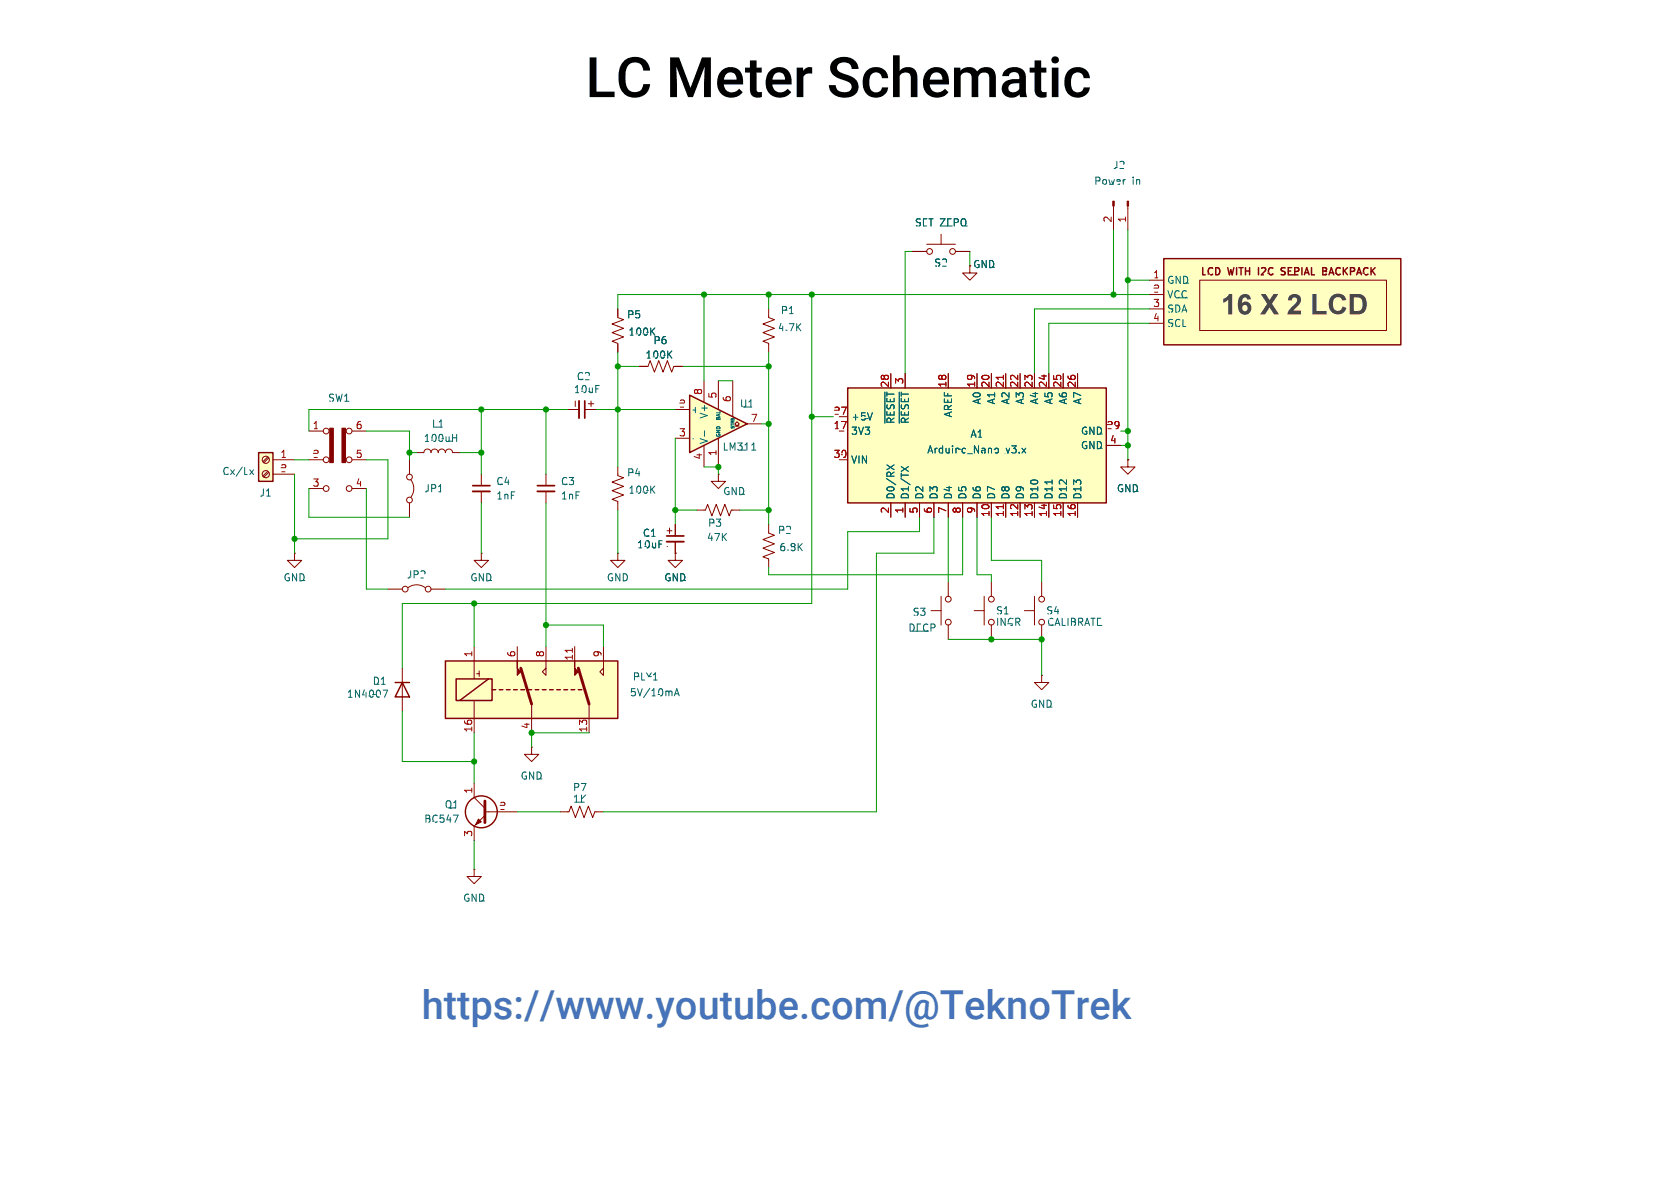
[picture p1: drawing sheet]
<svg xmlns="http://www.w3.org/2000/svg" width="297mm" height="210mm" viewBox="0 0 297 210" stroke-linecap="round" stroke-linejoin="round" font-family="sans-serif">
<g fill="none" stroke="#840000" stroke-width=".18">
<path d="M171.4 47v1.3h1.3l-1.3 1.2-1.2-1.2h1.2M109.2 97.8v1.3h1.3l-1.3 1.2-1.3-1.2h1.3M109.2 97.8h.1M109.2 82.6v1.5l1 .4-2 .7 2 .8-2 .7 2 .8-2 .8 1 .3v1.6M117.9 96.6h.2M119.4 97.8v1.3h1.2l-1.2 1.2-1.3-1.2h1.3M119.4 97.8h.1M119.4 92.7v2M119.4 95.8v2M83.8 138.4v2.6l1.9 1.9M94 132.1v1.3h1.2l-1.2 1.2-1.3-1.2h1.3M94 132.1h.1"/>
<path d="M83.8 153.7v1.2h1.3l-1.3 1.3-1.3-1.3h1.3M83.8 153.7h.1M85.7 144.1l-1.9 2v2.5M85.7 143.5h5.7M99.1 143.5h1.5l.4-1 .7 2 .8-2 .8 2 .7-2 .8 2 .4-1h1.5"/>
</g>
<path d="M85.7 141.6v3.8" fill="none" stroke="#840000" stroke-width=".51"/>
<path d="M84.6 144.8l.5 .5-1 .5z" fill="#840000" stroke="#840000" stroke-width=".18"/>
<circle cx="85.1" cy="143.5" r="2.82" fill="none" stroke="#840000" stroke-width=".25"/>
<path d="M115.2 86.5l.6 .7M115.8 85.9l-.8 .7M80.1 144.1h.9l-.6 1.3" fill="none" stroke="#006464" stroke-width=".18"/>
<path d="M117.9 95.8h3" fill="none" stroke="#840000" stroke-width=".33"/>
<path d="M117.9 94.7h3" fill="none" stroke="#840000" stroke-width=".3"/>
<path d="M78.7 116.8h30.5v10.2h-30.5z" fill="#ffffc2"/>
<g fill="none" stroke="#840000" stroke-width=".25">
<path d="M78.7 116.8h30.5v10.2h-30.5zM80.6 120h6.4v3.8h-6.4zM86.4 120l-5.1 3.8M87 121.9h.6M88.3 121.9h.6M89.5 121.9h.7M90.8 121.9h.6M92.1 121.9h.6M93.3 121.9h.7M94.6 121.9h.6M95.9 121.9h.6M97.2 121.9h.6"/>
<path d="M98.4 121.9h.7M99.7 121.9h.6M101 121.9h.6M102.2 121.9h.7"/>
</g>
<g fill="none" stroke="#840000" stroke-width=".18">
<path d="M196.8 36.4v4.2M199.4 36.4v4.2M109.2 54.6v1.5l1 .4-2 .8 2 .7-2 .8 2 .8-2 .7 1 .4v1.5M135.9 54.6v1.5l1 .4-2 .8 2 .7-2 .8 2 .8-2 .7 1 .4v1.5M161.3 44.5h2.5M163.8 43.2h5.1M166.4 41.4v1.8M168.9 44.5h2.5M100.3 72.4h2.1M101.7 70.9v1M103.4 72.4h2M113 64.8h1.6l.3-1 .8 2 .8-2 .7 2 .8-2 .7 2 .4-1h1.5"/>
<path d="M123.2 90.2h1.5l.4-1 .8 2 .7-2 .8 2 .7-2 .8 2 .4-1h1.5M127 83.8v1.3h1.3l-1.3 1.3-1.3-1.3h1.3M127 83.8h.1M135.9 92.7v1.5l1 .4-2 .8 2 .7-2 .8 2 .8-2 .7 1 .4v1.5M83.8 114.3v5.7M91.4 114.3v2.5M96.5 114.3v5.1l-.6-.7 .6-.6M101.6 114.3v2.5M106.7 114.3v5.1l-.7-.7 .7-.6M83.8 123.8v5.7M94 124.5v5M104.1 124.5v5"/>
<circle cx="164.3" cy="44.5" r=".51"/>
<circle cx="168.4" cy="44.5" r=".51"/>
</g>
<path d="M92.1 118.1l1.9 6.4M102.2 118.1l1.9 6.4" fill="none" stroke="#840000" stroke-width=".51"/>
<g fill="#840000" stroke="#840000" stroke-width=".18">
<path d="M91.4 116.8v1.3l.7 .6-.7 .7z"/>
<path d="M101.6 116.8v1.3l.6 .6-.6 .7z"/>
<path d="M196.7 35.6h.3v.8h-.3z"/>
<path d="M199.3 35.6h.2v.8h-.2z"/>
</g>
<path d="M101.2 114.6v.7" fill="none" stroke="#a90000" stroke-width=".18"/>
<path d="M115.2 58.5l.6 .8M115.8 58l-.8 .7M118.2 62.6l.6 .7M118.8 62l-.8 .8M119.2 123l.4-1.3 .5 1.3M119.3 122.6h.7" fill="none" stroke="#006464" stroke-width=".18"/>
<path d="M102.4 70.9v3" fill="none" stroke="#840000" stroke-width=".33"/>
<path d="M103.4 70.9v3" fill="none" stroke="#840000" stroke-width=".3"/>
<path d="M121.9 69.9l10.2 5-10.2 5.1z" fill="#ffffc2"/>
<path d="M121.9 69.9l10.2 5-10.2 5.1z" fill="none" stroke="#840000" stroke-width=".25"/>
<path d="M119.4 72.4h2.5M119.4 77.5h2.5M124.5 67.3v3.8M124.5 78.7v3.9M127 67.3v5.1M127 77.5v5.1M129.5 67.3v6.4M129.9 75.3h.4l-.4-.4 .4-.4 .4 .4-.4 .4h.4M132.1 74.9h2.5" fill="none" stroke="#840000" stroke-width=".18"/>
<path d="M124.6 76.2v.9M132.9 79.6h.7" fill="none" stroke="#006464" stroke-width=".18"/>
<path d="M205.7 45.7h41.9v15.3h-41.9z" fill="#ffffc2"/>
<path d="M205.7 45.7h41.9v15.3h-41.9zM226.5 48.5l.5 .1M227 47.3h-.3l-.2 .3 .1 .3 .4 .1M69.8 120.7h2.6M71.1 120.7l1.3 2.5h-2.6z" fill="none" stroke="#840000" stroke-width=".25"/>
<g fill="none" stroke="#840000" stroke-width=".18">
<path d="M203.2 49.5h2.5M203.2 52.1h2.5M203.2 54.6h2.5M203.2 57.2h2.5M212.1 49.5h33v8.9h-33zM54.6 76.2h2.5M62.2 76.2h2.6M52.1 97.8v1.3h1.2l-1.2 1.2-1.3-1.2h1.3M52.1 97.8h.1M54.6 81.3h2.5M54.6 86.4h2.5M62.2 81.3h2.6"/>
<path d="M62.2 86.4h2.6M72.4 81.3v2.5M72.4 88.9v2.5M72.6 84.8a2.54 2.54 0 0 1 0 3.1M73.7 80h1.2a.64 .64 0 0 1 .7-.6 .64 .64 0 0 1 .6 .6 .64 .64 0 0 1 .6-.6 .64 .64 0 0 1 .7 .6 .64 .64 0 0 1 .6-.6 .64 .64 0 0 1 .6 .6 .64 .64 0 0 1 .7-.6 .64 .64 0 0 1 .6 .6h1.3M85.1 97.8v1.3h1.3l-1.3 1.2-1.3-1.2h1.3M85.1 97.8h.1M85.1 83.8v2.1M85.1 86.9v2M96.5 83.8v2.1M96.5 86.9v2M68.6 104.1h2.5"/>
<path d="M71.1 118.1v7.6M72.1 103.9a2.54 2.54 0 0 1 3.1 0M76.2 104.1h2.5"/>
<circle cx="57.7" cy="76.2" r=".51"/>
<circle cx="61.7" cy="76.2" r=".51"/>
<circle cx="57.7" cy="86.4" r=".51"/>
<circle cx="57.7" cy="81.3" r=".51"/>
<circle cx="61.7" cy="86.4" r=".51"/>
<circle cx="61.7" cy="81.3" r=".51"/>
<circle cx="72.4" cy="84.3" r=".51"/>
<circle cx="72.4" cy="88.4" r=".51"/>
<circle cx="71.6" cy="104.1" r=".51"/>
<circle cx="75.7" cy="104.1" r=".51"/>
</g>
<path d="M83.6 86.9h3M95 86.9h3" fill="none" stroke="#840000" stroke-width=".33"/>
<path d="M83.6 85.9h3M95 85.9h3" fill="none" stroke="#840000" stroke-width=".3"/>
<path d="M80 77.4h.7M80.7 76.8v1.2M67.7 122h.8l-.5 1.3" fill="none" stroke="#006464" stroke-width=".18"/>
<g fill="#840000" stroke="#840000" stroke-width=".18">
<path d="M58.3 75.7h.6v6.1h-.6z"/>
<path d="M60.5 75.7h.6v6.1h-.6z"/>
</g>
<path d="M45.7 80h2.6v5.1h-2.6z" fill="#ffffc2"/>
<path d="M45.7 80h2.6v5.1h-2.6z" fill="none" stroke="#840000" stroke-width=".25"/>
<g fill="none" stroke="#840000" stroke-width=".18">
<path d="M47.3 83.3l-.8 .9M47.3 80.8l-.8 .8M47.5 83.5l-.8 .8M47.5 80.9l-.8 .9M48.3 81.3h3.8M48.3 83.8h3.8M199.4 81.3v1.3h1.3l-1.3 1.2-1.3-1.2h1.3M199.4 81.3h.1M172.2 108h1.8M174 105.4v5.1M175.3 102.9v2.5M175.3 110.5v2.5"/>
<path d="M181.1 108h1.8M182.9 105.4v5.1M184.1 119.4v1.3h1.3l-1.3 1.2-1.2-1.2h1.2M184.1 119.4h.1M184.1 102.9v2.5M184.1 110.5v2.5"/>
<circle cx="47" cy="83.8" r=".63"/>
<circle cx="47" cy="81.3" r=".63"/>
<circle cx="175.3" cy="110" r=".51"/>
<circle cx="175.3" cy="105.9" r=".51"/>
<circle cx="184.2" cy="110" r=".51"/>
<circle cx="184.2" cy="105.9" r=".51"/>
</g>
<path d="M44.2 83l.6 .9M44.8 83l-.6 .9" fill="none" stroke="#006464" stroke-width=".18"/>
<path d="M149.9 68.6h45.7v20.3h-45.7z" fill="#ffffc2"/>
<path d="M149.9 68.6h45.7v20.3h-45.7z" fill="none" stroke="#840000" stroke-width=".25"/>
<g fill="none" stroke="#840000" stroke-width=".18">
<path d="M109.2 54.6v1.3M161.3 44.5h2.5M168.9 44.5h2.5M109.2 61v1.2M113 64.8h1.3M119.4 64.8h1.2M148.3 73.7h1.6M157.5 66v2.6M160 66v2.6M167.6 66v2.6M172.7 66v2.6M175.3 66v2.6"/>
<path d="M177.8 66v2.6M180.3 66v2.6M182.9 66v2.6M185.4 66v2.6M188 66v2.6M190.5 66v2.6M195.6 78.7h2.5M119.4 97.8h.1M119.4 92.7v2M119.4 95.8v2M148.3 81.3h1.6M157.5 88.9v2.5"/>
<path d="M160 88.9v2.5M162.6 88.9v2.5M165.1 88.9v2.5M167.6 88.9v2.5M170.2 88.9v2.5M172.7 88.9v2.5M175.3 88.9v2.5M177.8 88.9v2.5M180.3 88.9v2.5M182.9 88.9v2.5M185.4 88.9v2.5M188 88.9v2.5"/>
<path d="M190.5 88.9v2.5M199.4 81.3h.1M164.6 108h1.8M166.4 105.4v5.1M167.6 102.9v2.5M167.6 110.5v2.5"/>
<circle cx="167.6" cy="110" r=".51"/>
<circle cx="167.6" cy="105.9" r=".51"/>
</g>
<g fill="none" stroke="#006464" stroke-width=".18">
<path d="M115.2 58.5l.6 .8M115.8 58l-.8 .7M118.2 62.6l.6 .7M118.8 62l-.8 .8M154.2 73l-.4 1.2M156.4 69.3v5.5M159 69.3v5.5M180.2 80v.1M180.7 79.2l.6 .9M181.3 79.2l-.6 .9M156.8 82.2l1.3 .8M158.1 82.2l-1.3 .8"/>
<path d="M159.3 82.5l1.3 .8M160.6 82.5l-1.3 .8M186 84.8v.8M160.9 111.6h3.3"/>
</g>
<path d="M177.4 66.3v.8M177.4 89.2v.7" fill="none" stroke="#a90000" stroke-width=".18"/>
<g fill="none" stroke="#009600" stroke-width=".18">
<path d="M124.5 52.1v15.2M135.9 52.1v2.5M143.5 52.1v54.6h-72.4v11.4M161.3 44.5h-1.3v21.5M171.4 44.5v2.5M196.8 40.6v11.5M199.4 40.6v40.7M199.4 49.5h3.8M203.2 52.1h-94v2.5M203.2 57.2h-17.8v8.8M203.2 54.6h-20.3v11.4M64.8 76.2h7.6v5.1"/>
<path d="M85.1 72.4v11.4M96.5 72.4v11.4M100.3 72.4h-45.7v3.8M105.4 72.4h14M109.2 62.2v20.4M109.2 64.8h3.8M119.4 77.5v15.2M120.6 64.8h15.3M127 67.3h2.5M134.6 74.9h1.3M135.9 62.2v30.5M143.5 73.7h3.8"/>
<path d="M198.1 76.2h1.3M198.1 78.7h1.3M52.1 83.8v14M52.1 81.3h2.5M54.6 86.4v5h17.8M64.8 81.3h3.8v14h-16.5M64.8 86.4v17.7h3.8M72.4 80h1.3M81.3 80h3.8M85.1 88.9v8.9M96.5 88.9v25.4M109.2 90.2v7.6"/>
<path d="M119.4 90.2h3.8M124.5 82.6h2.5v1.2M130.8 90.2h5.1M162.6 91.4v2.6h-12.7v10.1h-71.2M165.1 91.4v6.4h-10.2v45.7h-48.2M167.6 91.4v11.5M170.2 91.4v10.2h-34.3v-1.3M172.7 91.4v10.2h2.6v1.3M175.3 91.4v7.7h8.8v3.8M83.8 106.7v7.6M96.5 110.5h10.2v3.8M167.6 113h16.5v6.4"/>
<path d="M71.1 125.7v8.9h12.7M83.8 129.5v8.9M104.1 129.5h-10.1v2.6M83.8 148.6v5.1M91.4 143.5h7.7"/>
</g>
<g fill="#009600" stroke="#009600" stroke-width=".18">
<circle cx="94" cy="129.5" r=".46"/>
<circle cx="83.8" cy="106.7" r=".46"/>
<circle cx="96.5" cy="110.5" r=".46"/>
<circle cx="83.8" cy="134.6" r=".46"/>
<circle cx="124.5" cy="52.1" r=".46"/>
<circle cx="135.9" cy="52.1" r=".46"/>
<circle cx="109.2" cy="64.8" r=".46"/>
<circle cx="135.9" cy="64.8" r=".46"/>
<circle cx="127" cy="82.6" r=".46"/>
<circle cx="119.4" cy="90.2" r=".46"/>
<circle cx="135.9" cy="74.9" r=".46"/>
<circle cx="135.9" cy="90.2" r=".46"/>
<circle cx="143.5" cy="52.1" r=".46"/>
<circle cx="143.5" cy="73.7" r=".46"/>
<circle cx="196.8" cy="52.1" r=".46"/>
<circle cx="199.4" cy="49.5" r=".46"/>
<circle cx="85.1" cy="72.4" r=".46"/>
<circle cx="109.2" cy="72.4" r=".46"/>
<circle cx="96.5" cy="72.4" r=".46"/>
<circle cx="52.1" cy="95.3" r=".46"/>
<circle cx="72.4" cy="80" r=".46"/>
<circle cx="85.1" cy="80" r=".46"/>
<circle cx="199.4" cy="76.2" r=".46"/>
<circle cx="199.4" cy="78.7" r=".46"/>
<circle cx="175.3" cy="113" r=".46"/>
<circle cx="184.1" cy="113" r=".46"/>
</g>
<text font-size="9.9" x="103.5" y="17.2">LC Meter Schematic</text>
<text font-size="7.1" fill="#4673b9" x="74.6" y="180.1">https://www.youtube.com/@TeknoTrek</text>
<text font-size="5" fill="#484848" x="215.9" y="56.9">16 X 2 LCD</text>
<g font-size="1.8" fill="#006464">
<text x="193.3" y="32.9">Power</text>
<text x="196.7" y="30.1">J2</text>
<text x="200.1" y="32.9">in</text>
<text x="161.6" y="40.2">SET ZERO</text>
<text x="165.1" y="47.3">S2</text>
<text x="206.2" y="50.4">GND</text>
<text x="206.2" y="52.9">VCC</text>
<text x="110.8" y="56.5">R5</text>
<text x="111" y="59.5">100K</text>
<text x="137.4" y="58.8">4.7K</text>
<text x="137.9" y="55.7">R1</text>
<text x="206.2" y="55.5">SDA</text>
<text x="206.2" y="58">SCL</text>
<text x="114" y="63.6">100K</text>
<text x="115.4" y="61.1">R6</text>
<text x="57.9" y="71.2">SW1</text>
<text x="101.4" y="69.7">10uF</text>
<text x="101.9" y="67.4">C2</text>
<text x="173.6" y="71.6" transform="rotate(-90 173.6 71.6)">A0</text>
<text x="176.1" y="71.6" transform="rotate(-90 176.1 71.6)">A1</text>
<text x="178.7" y="71.6" transform="rotate(-90 178.7 71.6)">A2</text>
<text x="181.2" y="71.6" transform="rotate(-90 181.2 71.6)">A3</text>
<text x="183.7" y="71.6" transform="rotate(-90 183.7 71.6)">A4</text>
<text x="186.3" y="71.6" transform="rotate(-90 186.3 71.6)">A5</text>
<text x="188.8" y="71.6" transform="rotate(-90 188.8 71.6)">A6</text>
<text x="191.4" y="71.6" transform="rotate(-90 191.4 71.6)">A7</text>
<text x="76.2" y="75.8">L1</text>
<text x="122" y="73.3">+</text>
<text x="125.3" y="74.1" transform="rotate(-90 125.3 74.1)">V+</text>
<text x="130.7" y="72.2">U1</text>
<text x="150.4" y="77.1">3V3</text>
<text x="150.4" y="74.5">+5V</text>
<text x="158.3" y="75" transform="rotate(-90 158.3 75)">~{RESET}</text>
<text x="160.9" y="75" transform="rotate(-90 160.9 75)">~{RESET}</text>
<text x="168.5" y="73.9" transform="rotate(-90 168.5 73.9)">AREF</text>
<text x="171.5" y="77.6">A1</text>
<text x="191" y="77.1">GND</text>
<text x="74.8" y="78.3">100uH</text>
<text x="122" y="78.3">-</text>
<text x="125.3" y="78.6" transform="rotate(-90 125.3 78.6)">V-</text>
<text x="127.7" y="79.9">LM311</text>
<text x="150.4" y="82.1">VIN</text>
<text x="163.8" y="80.4">Arduino_Nano_v3.x</text>
<text x="191" y="79.6">GND</text>
<text x="39.2" y="84.2">Cx/Lx</text>
<text x="45.8" y="88">J1</text>
<text x="74.9" y="87.2">JP1</text>
<text x="87.6" y="86">C4</text>
<text x="87.6" y="88.5">1nF</text>
<text x="99.1" y="86">C3</text>
<text x="99.1" y="88.5">1nF</text>
<text x="110.8" y="84.4">R4</text>
<text x="111" y="87.5">100K</text>
<text x="127.8" y="87.7">GND</text>
<text x="158.3" y="88.4" transform="rotate(-90 158.3 88.4)">D0/RX</text>
<text x="160.9" y="88.4" transform="rotate(-90 160.9 88.4)">D1/TX</text>
<text x="163.4" y="88.4" transform="rotate(-90 163.4 88.4)">D2</text>
<text x="166" y="88.4" transform="rotate(-90 166 88.4)">D3</text>
<text x="168.5" y="88.4" transform="rotate(-90 168.5 88.4)">D4</text>
<text x="171" y="88.4" transform="rotate(-90 171 88.4)">D5</text>
<text x="173.6" y="88.4" transform="rotate(-90 173.6 88.4)">D6</text>
<text x="176.1" y="88.4" transform="rotate(-90 176.1 88.4)">D7</text>
<text x="178.7" y="88.4" transform="rotate(-90 178.7 88.4)">D8</text>
<text x="181.2" y="88.4" transform="rotate(-90 181.2 88.4)">D9</text>
<text x="183.7" y="88.4" transform="rotate(-90 183.7 88.4)">D10</text>
<text x="186.3" y="88.4" transform="rotate(-90 186.3 88.4)">D11</text>
<text x="188.8" y="88.4" transform="rotate(-90 188.8 88.4)">D12</text>
<text x="191.4" y="88.4" transform="rotate(-90 191.4 88.4)">D13</text>
<text x="197.4" y="87.2">GND</text>
<text x="113.5" y="95.1">C1</text>
<text x="124.9" y="95.9">47K</text>
<text x="125.1" y="93.3">R3</text>
<text x="137.4" y="94.6">R2</text>
<text x="112.5" y="97.1">10uF</text>
<text x="137.7" y="97.6">6.8K</text>
<text x="50" y="103">GND</text>
<text x="71.8" y="102.5">JP2</text>
<text x="83.1" y="103">GND</text>
<text x="107.2" y="103">GND</text>
<text x="117.3" y="103">GND</text>
<text x="160.5" y="111.9">DECR</text>
<text x="161.2" y="109.1">S3</text>
<text x="176" y="110.8">INCR</text>
<text x="176" y="108.8">S1</text>
<text x="184.9" y="108.8">S4</text>
<text x="185" y="110.8">CALIBRATE</text>
<text x="61.2" y="123.5">1N4007</text>
<text x="65.8" y="121.3">D1</text>
<text x="111.3" y="123.3">5V/10mA</text>
<text x="111.8" y="120.5">RLY1</text>
<text x="182.1" y="125.3">GND</text>
<text x="78.5" y="143.1">Q1</text>
<text x="91.9" y="138">GND</text>
<text x="101.2" y="140.1">R7</text>
<text x="101.2" y="142.1">1K</text>
<text x="74.9" y="145.6">BC547</text>
<text x="81.8" y="159.6">GND</text>
</g>
<g font-size="1.8" fill="#a90000">
<text x="196.6" y="39.4" transform="rotate(-90 196.6 39.4)">2</text>
<text x="199.1" y="39.4" transform="rotate(-90 199.1 39.4)">1</text>
<text x="203.8" y="49.3">1</text>
<text x="203.8" y="51.8">2</text>
<text x="203.8" y="54.4">3</text>
<text x="203.8" y="56.9">4</text>
<text x="124.2" y="69.9" transform="rotate(-90 124.2 69.9)">8</text>
<text x="126.7" y="70.6" transform="rotate(-90 126.7 70.6)">5</text>
<text x="129.3" y="71.2" transform="rotate(-90 129.3 71.2)">6</text>
<text x="157.2" y="68.6" transform="rotate(-90 157.2 68.6)">28</text>
<text x="159.8" y="68" transform="rotate(-90 159.8 68)">3</text>
<text x="167.4" y="68.6" transform="rotate(-90 167.4 68.6)">18</text>
<text x="172.5" y="68.6" transform="rotate(-90 172.5 68.6)">19</text>
<text x="175" y="68.6" transform="rotate(-90 175 68.6)">20</text>
<text x="177.5" y="68.6" transform="rotate(-90 177.5 68.6)">21</text>
<text x="180.1" y="68.6" transform="rotate(-90 180.1 68.6)">22</text>
<text x="182.6" y="68.6" transform="rotate(-90 182.6 68.6)">23</text>
<text x="185.2" y="68.6" transform="rotate(-90 185.2 68.6)">24</text>
<text x="187.7" y="68.6" transform="rotate(-90 187.7 68.6)">25</text>
<text x="190.2" y="68.6" transform="rotate(-90 190.2 68.6)">26</text>
<text x="55.2" y="75.9">1</text>
<text x="62.8" y="75.9">6</text>
<text x="119.9" y="72.1">2</text>
<text x="119.9" y="77.2">3</text>
<text x="132.6" y="74.7">7</text>
<text x="147.3" y="75.9">17</text>
<text x="147.3" y="73.4">27</text>
<text x="195.5" y="75.9">29</text>
<text x="49.5" y="81">1</text>
<text x="49.5" y="83.6">2</text>
<text x="55.2" y="81">2</text>
<text x="62.8" y="81">5</text>
<text x="124.2" y="81.4" transform="rotate(-90 124.2 81.4)">4</text>
<text x="126.7" y="80.7" transform="rotate(-90 126.7 80.7)">1</text>
<text x="147.3" y="81">30</text>
<text x="196.1" y="78.5">4</text>
<text x="55.2" y="86.1">3</text>
<text x="62.8" y="86.1">4</text>
<text x="157.2" y="90.9" transform="rotate(-90 157.2 90.9)">2</text>
<text x="159.8" y="90.9" transform="rotate(-90 159.8 90.9)">1</text>
<text x="162.3" y="90.9" transform="rotate(-90 162.3 90.9)">5</text>
<text x="164.8" y="90.9" transform="rotate(-90 164.8 90.9)">6</text>
<text x="167.4" y="90.9" transform="rotate(-90 167.4 90.9)">7</text>
<text x="169.9" y="90.9" transform="rotate(-90 169.9 90.9)">8</text>
<text x="172.5" y="90.9" transform="rotate(-90 172.5 90.9)">9</text>
<text x="175" y="91.5" transform="rotate(-90 175 91.5)">10</text>
<text x="177.5" y="91.5" transform="rotate(-90 177.5 91.5)">11</text>
<text x="180.1" y="91.5" transform="rotate(-90 180.1 91.5)">12</text>
<text x="182.6" y="91.5" transform="rotate(-90 182.6 91.5)">13</text>
<text x="185.2" y="91.5" transform="rotate(-90 185.2 91.5)">14</text>
<text x="187.7" y="91.5" transform="rotate(-90 187.7 91.5)">15</text>
<text x="190.2" y="91.5" transform="rotate(-90 190.2 91.5)">16</text>
<text x="83.6" y="116.3" transform="rotate(-90 83.6 116.3)">1</text>
<text x="91.2" y="116.3" transform="rotate(-90 91.2 116.3)">6</text>
<text x="96.3" y="116.3" transform="rotate(-90 96.3 116.3)">8</text>
<text x="101.3" y="116.9" transform="rotate(-90 101.3 116.9)">11</text>
<text x="106.4" y="116.3" transform="rotate(-90 106.4 116.3)">9</text>
<text x="83.6" y="129.6" transform="rotate(-90 83.6 129.6)">16</text>
<text x="93.7" y="129" transform="rotate(-90 93.7 129)">4</text>
<text x="103.9" y="129.6" transform="rotate(-90 103.9 129.6)">13</text>
<text x="83.6" y="140.4" transform="rotate(-90 83.6 140.4)">1</text>
<text x="88.2" y="143.3">2</text>
<text x="83.6" y="148" transform="rotate(-90 83.6 148)">3</text>
</g>
<g font-size="1.8" fill="#840000">
<text x="172" y="47.6">GND</text>
<text x="212.1" y="49">LCD</text>
<text x="217.1" y="49">WITH</text>
<text x="222.9" y="49">I2C</text>
<text x="227.5" y="49">SERIAL</text>
<text x="235.3" y="49">BACKPACK</text>
<text x="105.3" y="72.3" transform="rotate(-90 105.3 72.3)">+</text>
<text x="117.5" y="94.6">+</text>
<text x="83.8" y="119.9">+</text>
</g>
<g font-size=".9" fill="#006464">
<text x="127.5" y="77.3" transform="rotate(-90 127.5 77.3)">GND</text>
<text x="127.5" y="74.5" transform="rotate(-90 127.5 74.5)">BAL</text>
</g>
<text font-size=".7" fill="#006464" x="130" y="76" transform="rotate(-90 130 76)">STRB</text>
</svg>
